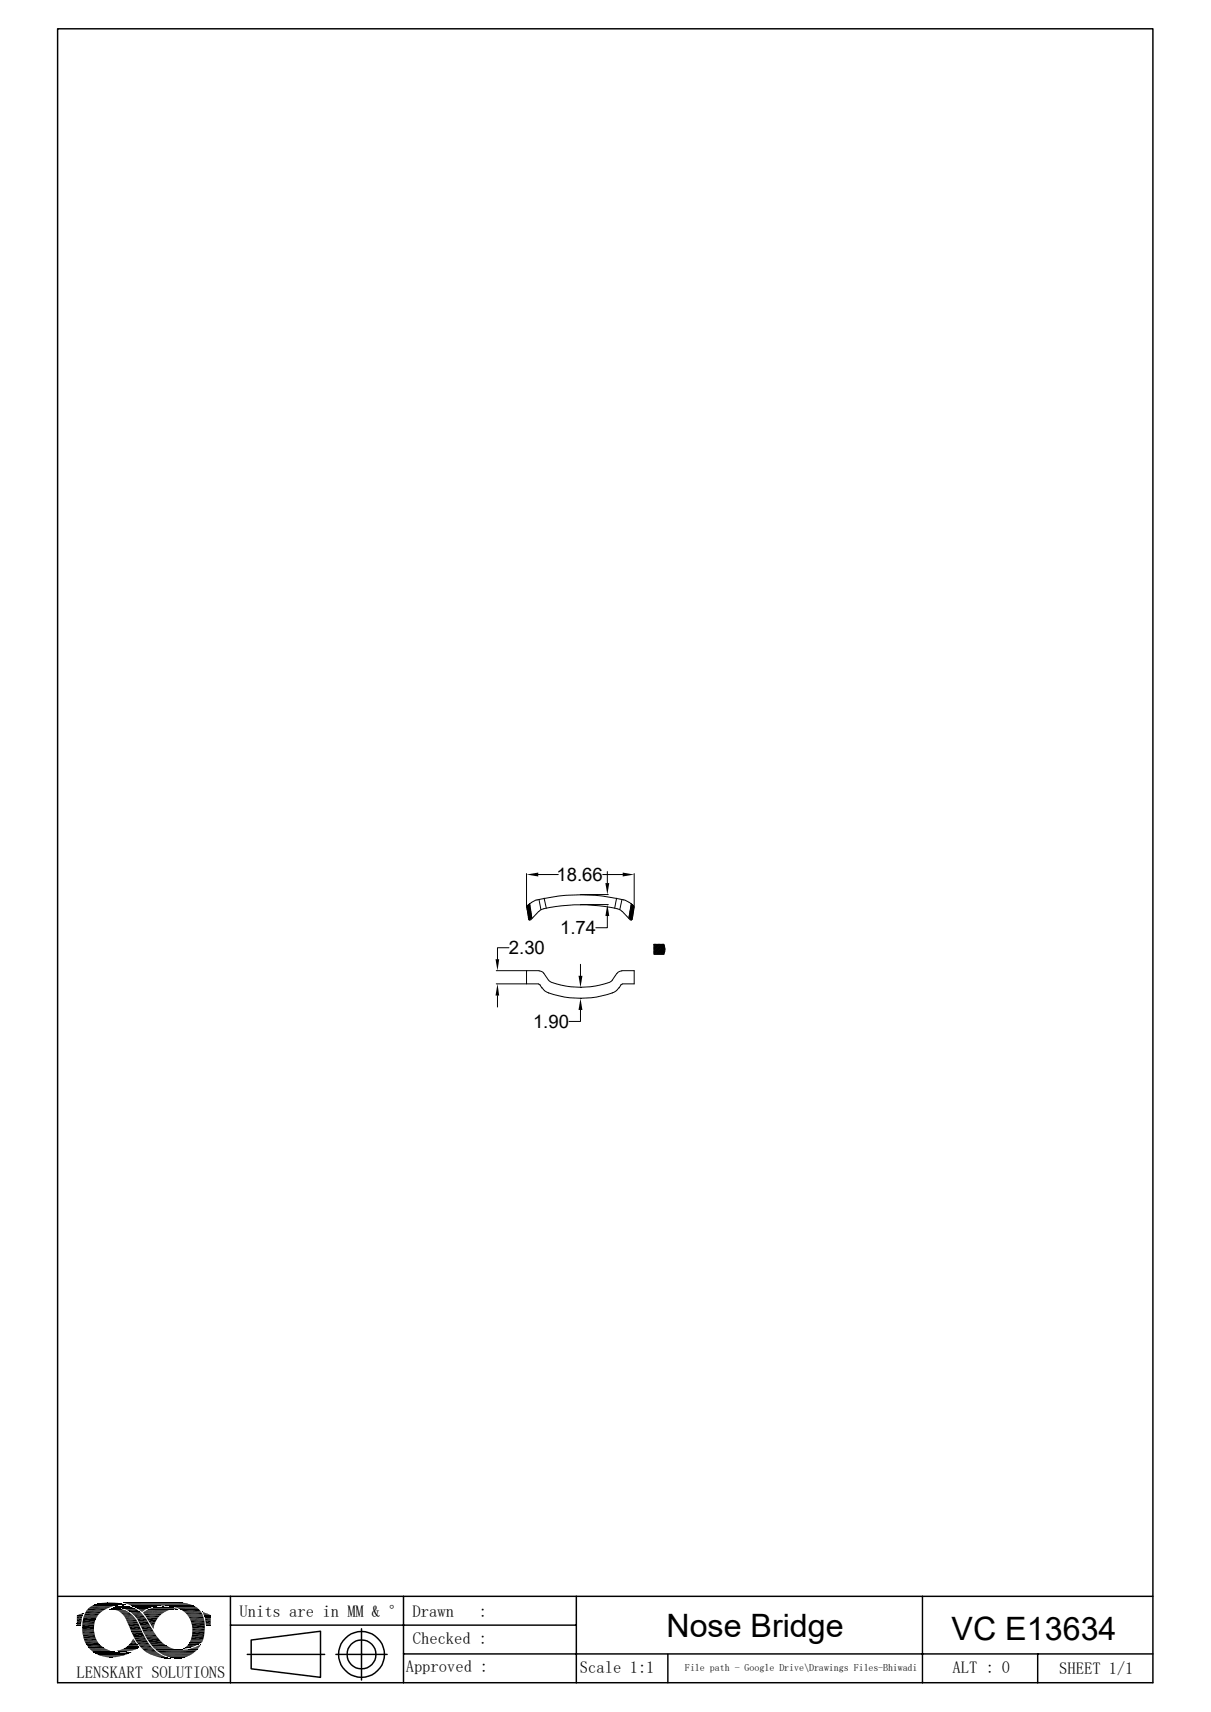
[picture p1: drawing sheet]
<svg xmlns="http://www.w3.org/2000/svg" width="210mm" height="297mm" viewBox="0 0 210 297" stroke-linecap="round" stroke-linejoin="round" font-family="sans-serif">
<g fill="none" stroke="#000" stroke-width=".17">
<path d="M91.3 151.6v5.7M91.4 157.2v.2l.3 2.1 .1 .1h.2M91.9 156.8l-.5 .6M91.9 156.8l.3 2.5M91.9 157.1l-.5 .5M91.9 157.2l-.5 .6M91.9 157.4l-.5 .5M92 157.6l-.5 .6M92 157.8l-.5 .5M92 158l-.5 .5M92.1 158.2l-.5 .6M92.1 158.4l-.5 .5"/>
<path d="M92.2 158.6l-.6 .5M92.2 158.8l-.5 .5M92.2 159l-.5 .5M92.2 159.2l-.4 .4M93.3 151.7h3.5M93.4 158.1l-1.4 1.5M93.5 158.1l.1-.2a16.6 16.6 0 0 1 6-.9 27.1 27.1 0 0 1 7.9 .8l.4 .3M93.5 156l.3 1.8M94.4 155.8l.3 1.8M100.7 155.2h4.8M100.7 156.9h4.8M104.5 151.7h3.5"/>
<path d="M105.3 158.9v2.1h-2M105.3 151.2v2M106.9 155.8l-.3 1.8M107.9 156l-.4 1.8M107.9 158.1l1.4 1.5M108.2 156.1l.9 .4M108.2 156.1a31.9 31.9 0 0 0-15.5 .2l-1.3 .8M109.1 159.2l.4 .4M109.1 159l.5 .5M109.1 158.8l.6 .5M109.1 156.5l.8 .6M109.2 158.6l.5 .5"/>
<path d="M109.2 158.4l.5 .5M109.2 158.2l.6 .5M109.3 158l.5 .5M109.3 157.8l.5 .5M109.3 157.6l.6 .6M109.3 157.4l.6 .5M109.4 157.2l.5 .6M109.4 157.1l.5 .5M109.5 156.8l.5 .6M109.5 156.8l-.4 2.5M109.6 159.5l-.1 .1h-.2M109.9 157.2v.2"/>
<path d="M110 157.4l-.4 2.1M110 151.6v5.7M86.1 168.4h7.4M86.1 170.7h7.3M86.3 172.7v2M88.3 164.4h-2v2M91.3 168.4v2.3M93.4 170.7l.2 .2 .4 .5M93.5 168.4l.7 .3 .9 1.4M94 171.4a1.84 1.84 0 0 0 1.2 .9M95.1 172.3a17 17 0 0 0 11.1 0M95.2 170.1l.4 .3"/>
<path d="M95.7 170.4a15.2 15.2 0 0 0 10 0M100.7 175.2v2h-2M100.7 167.3v2M100.7 171.3h.1M100.7 173.2h.1M107 168.9l-.9 1.3-.4 .2M107.3 171.4a1.84 1.84 0 0 1-1.1 .9M107.8 168.4l-.4 .2-.4 .3M107.8 168.4h2.2v2.3h-2.1M107.9 170.7l-.2 .2-.3 .5M113.5 163.8l-.1 .1M113.7 163.8l-.3 .3"/>
<path d="M114 163.8l-.6 .6M114.2 163.8l-.8 .8M114.4 163.8l-1 1M114.6 163.8l-1.2 1.3M114.9 163.8l-1.5 1.5M115.1 163.8l-1.7 1.7M115.1 163.9l.2 .8-.2 .9M115.1 163.8h-1.7v1.8h1.7M115.2 164l-1.6 1.6M115.2 164.1l-1.4 1.5M115.2 165.2l-.3 .4M115.3 164.3l-1.3 1.3"/>
<path d="M115.3 164.5l-1 1.1M115.3 164.7l-.8 .9M115.3 165l-.6 .6M14.7 279.9h2.6M15 279.4h3M15.3 279h3.5M15.7 278.7h3.9M15.9 278.6h4M16 278.6h4.2M16 278.5h4.4M16.2 278.5h4.3M16.3 278.4h5.5"/>
<path d="M16.4 278.4h5.4M16.5 278.3h5.1M16.7 278.3h4.7M16.9 278.2h4.3M17.1 278.2h3.9M17.5 278.1h3M17.6 278.1h2.9M19 279.2h2.1M19.1 279.2h2.2M19.7 278.8l3.3 .1M19.8 278.8h3M19.8 278.8h2.9"/>
<path d="M19.9 278.7h2.7M20.2 278.7h2.2M20.6 279h2.7M21.3 279h2M21.3 279.1h2.4M21.3 278h10.3M21.4 278.1h10.5M21.5 278.1h11M21.8 278h7.4M21.8 278.2h10.8M21.8 278.4h-5.6M22 278.3h10.9"/>
<path d="M22.2 278.3h10.8M22.3 278.4h10.9M22.5 278.4h10.8M22.6 278.5h11M22.8 278.6h10.8M22.8 278.6h5.1M22.9 278.6h4.4M23 278.7h4.2M23.2 278.8h3.3M23.4 278.8h2.8M23.5 278.9h2.5M23.7 279h2.1"/>
<path d="M24.8 279.8h3.7M24.8 279.8h3.5M24.8 279.9h3.4M24.9 279.7h3.8M25 279.6h3.7M25.1 279.5h4M25.4 279.4h3.8M25.4 279.3h4.2M25.7 279.2h4.2M26 279.1h4.8M26.2 279h4.4M26.2 279h4.2"/>
<path d="M26.6 278.9h3.5M26.8 278.9h3.1M27.1 278.8h2.6M27.3 278.8h2.2M28.7 278.6h5M29.3 278.6h4.4M29.4 278.7h4.5M30.1 278.8h4M30.4 278.9h3.8M30.7 279h3.7M30.8 279.2h-5M31 279.1h3.5"/>
<path d="M31.2 279.2h3.3M31.9 279.7h3M32.1 279.8h2.9M14.3 282.3h2M14.3 282.8h2M14.3 283h2M14.3 283.1h2M14.3 283.5h2.1M14.4 281h2.2M14.5 280.5h2.3M14.5 284.2h2.1M14.6 284.7h2.3"/>
<path d="M15 285.3h2.3M15.3 285.8h2.7M15.4 285.9h2.6M15.4 285.9h2.8M15.5 286h2.8M15.6 286.1h3M15.7 286.3h3.3M15.9 286.4h3.1M15.9 286.4h3.6M16 286.6h3.9M16.2 286.6h3.7M16.2 286.6h4.2"/>
<path d="M16.3 286.7h4.4M16.3 286.7h5.2M16.3 286.8h6.3M16.6 286.9h5.8M16.6 286.9h5.7M16.7 287h5.5M16.9 287h5M17 287.1h4.8M17.1 287.1h4.6M17.1 287.2h4.5M17.4 287.3h4M17.7 287.3h3.2"/>
<path d="M17.9 287.4h2.8M20.2 286.4h2.7M20.2 286.4h2.5M20.5 286.3h2.6M20.7 286.2h2.8M21.1 286.2h2.5M21.2 286.1h2.6M21.5 285.9h2.5M21.5 286h2.3M21.8 285.8h2.3M21.9 285.7h2.2M22 285.7h2"/>
<path d="M22 285.6h2M24.1 285.8h-2.3M25.1 280.2h2.7M25.4 280.6h2M25.4 286.8h2.1M26.1 285.2h2.4M26.3 285.5h2.6M26.4 285.6h2.7M26.5 285.7h2.8M26.5 285.8h3.1M26.7 285.9h3.1M26.8 286h3.3"/>
<path d="M26.8 286.1h3.4M26.9 286.1h3.6M27 286.2h4.1M27.1 286.2h4.6M27.1 286.3h7.1M27.1 286.3h7M27.6 286.7h6.1M27.8 286.9h5.7M27.9 286.9h5.5M28 287h5.3M28.2 287.1h5M28.5 287.2h4.4"/>
<path d="M28.8 287.3h3.9M29 287.5h3.4M29.5 287.5h2.6M29.6 287.6h2.4M31.7 286.2h2.5M32.4 280.1h2.7M32.5 280.2h2.7M32.6 280.3h2.6M32.6 280.4h2.6M32.7 280.5h2.6M32.8 285h2.1M32.8 285.1h2"/>
<path d="M32.9 285h2.1M32.9 280.9h2.5M32.9 284.9h2.2M32.9 284.9h2.1M32.9 284.8h2.2M33 284.7h2.1M33 284.6h2.2M33.1 284.5h2.1M33.1 284.6h2.1M33.1 281.5h2.4M33.2 283.9h2.2M33.4 282.5h2.1"/>
</g>
<g fill="#000">
<path d="M91.3 151.7l2-.3v.7zM105 153.2h.7l-.4 2zM105.3 156.9l.4 2h-.7zM108 151.4l2 .3-2 .4zM86.3 170.7l.3 2h-.7zM85.9 166.4h.7l-.3 2zM100.3 169.3h.7l-.3 2zM100.7 173.2l.3 2h-.7zM14.3 279.9h.1zM13.8 280l.5-.1 .1 .1zM14.3 279.9h.1v.1zM14.4 279.9l.1-.1z"/>
<path d="M18.3 278h1.6zM18.7 278h1.2zM19.1 279.1h1.9zM19.2 279.1h1.8zM19.2 279.1h1.7zM19.4 279.1h1.5zM19.5 279.1h1zM19.4 279.1h1.2zM19.5 279.1h1.1zM19.6 279.1h.9zM19.6 279.2l1.9 .1zM19.7 278.8h.2z"/>
<path d="M19.6 279.1h.8zM19.8 279.1h.6zM20 279.3l1.7 .1zM19.8 279.1h.4zM20.1 279l.1 .1zM20.2 279.4h1.6zM20.4 279.4l1.7 .2h-1.4zM20.4 279.4h1.4l.3 .2zM20.5 278.7h1.8zM20.5 278.7h1.7zM20.6 278.6l1.6 .1zM20.7 279.6l1.7 .1h-1.5z"/>
<path d="M20.7 279.6h1.4l.3 .1zM20.6 278.6h1.4zM20.9 278.6h1.1zM20.9 279.7l1.6 .1zM21 279.8l1.7 .2h-1.4zM21 279.8h1.5l.2 .2zM21.2 278.6h.3zM20.9 278.6h.8zM21.2 278.6h.5zM21.5 278.4h.3zM21.8 279.2h1.9zM22.4 279.6h1.9z"/>
<path d="M22.5 279.6h1.8zM22.5 279.6l1.8 .1zM22.6 279.7l2 .2h-1.7zM22.6 279.7h1.7l.3 .2zM22.9 279.9l1.9 .2h-1.7zM22.9 279.9h1.7l.2 .2zM23.7 279l1.9 .1zM23.8 279.1h1.8zM23.8 279.1h1.6zM24 279.1h1.4zM24 279.1l1.3 .1zM24 279.2l1 .2h-.7z"/>
<path d="M24 279.2h1.3l-.3 .2zM24.3 279.4l.6 .1zM24.3 279.4h.7zM24.4 279.5l.3 .1zM24.4 279.5h.5zM24.6 279.6v.1zM24.6 279.6h.1zM27.5 278.8h2zM27.5 278.8h1.9zM28.2 278.8h1.2zM28.2 278.8h.7zM30.4 279.2h.4z"/>
<path d="M30.4 279.2h.5zM30.7 279.2h.2zM30.9 278h.2zM35.1 279.7h.2zM35.1 279.7l.5 .1h-.4zM35.1 279.7l.5 .1zM35.2 279.8l.8 .2h-.7zM35.2 279.8l.8 .2zM35.3 280l1 .1h-1zM35.3 280h.7l.3 .1zM13.3 280.2h1.1zM13.3 280.2l1 .1z"/>
<path d="M13.3 280.3l1 .1h-1zM13.3 280.3h1v.1zM13.3 280.4l.9 .4h-.9zM13.3 280.4h1l-.1 .4zM13.3 280.8h.9zM13.3 280.8l.8 .5h-.8zM13.3 280.8h.9l-.1 .5zM13.3 281.3l.8 .4h-.8zM13.3 281.3h.8v.4zM13.3 281.7h.8zM13.3 281.7l.8 .2h-.8zM13.3 281.7h.8v.2z"/>
<path d="M13.3 281.9h.8zM13.3 281.9l.8 .1zM13.4 280.2h1zM13.7 280.1l.7 .1zM13.7 280.1h.7zM13.8 280h.6zM14.3 282.3l2 .4h-2zM14.3 282.3h2v.4zM18.3 287.4l1.9 .1zM18.3 287.4h1.9zM18.4 287.5h1.1zM18.4 287.5h1.8z"/>
<path d="M18.9 287.5h.6zM19 287.5h.5zM20.4 286.4l1.9 .1zM20.4 286.4h2zM20.6 286.5h1.5zM20.6 286.5h1.7zM20.7 286.5h1.1zM20.7 286.5h1.4zM21 286.5h.6zM21 286.5h.8zM21.3 280l1.7 .2h-1.6zM21.3 280h1.4l.3 .2z"/>
<path d="M21.3 286.5h.3zM21.4 286.5h.2zM21.4 280.2l1.8 .3h-1.6zM21.4 280.2h1.6l.2 .3zM21.6 280.5h1.6zM21.6 280.5l1.8 .2h-1.7zM21.6 280.5h1.6l.2 .2zM21.7 280.7l1.8 .1h-1.7zM21.7 280.7h1.7l.1 .1zM21.8 280.8l1.8 .2h-1.7zM21.8 280.8h1.7l.1 .2zM21.9 281l1.8 .1z"/>
<path d="M21.9 281.1l1.9 .2h-1.8zM21.9 281.1h1.8l.1 .2zM21.5 286.7h1.1zM21.9 286.7h.7zM22 281.3l1.8 .1zM22 286.7h.6zM22.1 281.4l1.9 .3h-1.8zM22.1 281.4h1.7l.2 .3zM22.1 285.6l1.9 .1zM22.1 285.6h1.9zM22.2 281.7l2 .5h-1.8zM22.2 281.7h1.8l.2 .5z"/>
<path d="M22.2 285.5l1.8 .1zM22.2 285.5h1.7zM22.2 286.7h.5zM22.3 286.7h.4zM22.4 286.7h.3zM22.4 282.2l2.1 .5h-1.9zM22.4 282.2h1.8l.3 .5zM22.4 285.3h1.4zM22.4 285.3l1.5 .2h-1.7zM22.4 285.3h1.4l.1 .2zM22.6 286.6h.2zM22.6 282.7l1.9 .1z"/>
<path d="M22.7 282.8l1.9 .1zM22.7 282.9l1.9 .1zM22.7 285l1.1 .3h-1.4zM22.7 285h.9l.2 .3zM22.7 283h1.9zM22.7 284.9l.9 .1zM22.8 283l1.9 .2h-1.9zM22.8 283h1.8l.1 .2zM22.8 283.2l2.3 .9h-1.9zM22.8 283.2h1.9l.4 .9zM22.9 284.7l.6 .2h-.8zM22.9 284.7h.5l.1 .2z"/>
<path d="M22.6 286.6h.3zM22.9 284.6l.5 .1h-.5zM22.9 284.6h.4l.1 .1zM23 284.4h.2zM23 284.4l.3 .2h-.4zM23 284.4l.3 .2zM23.1 284.4h.1zM23.1 280.1l1.8 .2h-1.5zM23.1 280.1h1.7l.1 .2zM23.4 280.3l1.8 .4h-1.6zM23.4 280.3h1.5l.3 .4zM23.6 280.7l1.7 .1z"/>
<path d="M23.7 280.8l1.9 .4h-1.6zM23.7 280.8h1.6l.3 .4zM24 281.2l1.6 .1zM24 281.3l2 .7h-1.7zM24 281.3h1.6l.4 .7zM24.3 282l1.8 .2h-1.7zM24.3 282h1.7l.1 .2zM24.4 282.2l2 .5h-1.7zM24.4 282.2h1.7l.3 .5zM24.7 282.7l1.9 .3h-1.8zM24.7 282.7h1.7l.2 .3zM24.8 283l1.9 .2h-1.8z"/>
<path d="M24.8 283h1.8l.1 .2zM24.9 283.2h1.8zM24.9 283.2l1.9 .1zM24.9 283.3h1.9zM25 283.3l1.9 .1zM25 283.4l2 .1h-1.9zM25 283.4h1.9l.1 .1zM25.1 283.5l1.9 .1zM25.4 280.6l2 .1zM25.4 280.7l1.7 .4h-1.4zM25.4 280.7h2l-.3 .4zM25.5 284.4l2.5 .5h-2.1z"/>
<path d="M25.5 284.4h2.1l.4 .5zM25.7 281.1l1.2 .4h-.9zM25.7 281.1h1.4l-.2 .4zM25.8 286.9l2 .1h-1.7zM25.8 286.9h1.7l.3 .1zM26 281.5l.9 .1zM26 281.6l.8 .3h-.6zM26 281.6h.9l-.1 .3zM26.1 287l2 .2h-1.5zM26.1 287h1.7l.3 .2zM26.2 281.9l.5 .2h-.4zM26.2 281.9h.6l-.1 .2z"/>
<path d="M26.3 282.1l.4 .1h-.3zM26.3 282.1h.4v.1zM26.4 282.2l.2 .3zM26.4 282.2h.3l-.1 .3zM26.5 282.5l.1 .1zM26.6 287.2l1.7 .1zM26.8 287.3l1.9 .2h-1.2zM26.8 287.3h1.5l.4 .2zM27.5 287.5h1.3zM27.6 287.5l1.4 .1zM28 287.6h1.1zM28.1 287.6l1.1 .1z"/>
<path d="M28.2 287.7h1.1zM28.5 287.7h.9zM28.6 287.7h.9zM29 287.7h.5zM29.2 287.7h.3zM29.3 287.7h.2zM29.6 287.5l2 .2zM30.2 287.7h1.3zM30.2 287.7h1.4zM30.4 287.7h.9zM30.4 287.7h1.1zM30.5 287.7h.5z"/>
<path d="M30.5 287.7h.8zM30.7 287.7h.3zM31.8 286h.2zM31.8 286h.1zM31.8 286h.4zM31.9 286h.4zM32.1 285.8h.8zM32.1 285.8h.9zM31.9 286l.2-.2 .2 .2zM32.1 285.8h.8l-.6 .2zM32.1 285.8h1zM32.2 285.8h.9z"/>
<path d="M32.3 286.2h1.9zM32.2 285.8l.2-.2 .7 .2zM32.4 285.6h1.3l-.6 .2zM32.5 285.5l1.2 .1zM32.5 285.5h1.3zM32.6 286.1h1.6zM32.7 285.2l1.1 .3h-1.3zM32.7 285.2h1.8l-.7 .3zM32.7 286.1h1.5zM32.7 285.2h1.8zM32.8 285l2 .1zM32.8 285.1l1.7 .1h-1.8z"/>
<path d="M32.8 285.1h2l-.3 .1zM32.8 286.1h1.5zM33.1 286h1.3zM33.2 281.6l2.3 .5h-2.2zM33.2 281.6h2.3v.5zM33.2 284l2 .5h-2.1zM33.2 284h2.1l-.1 .5zM33.2 286h1.2zM33.4 283l2 .5h-2.1zM33.4 283h2.1l-.1 .5zM33.4 285.9h1zM33.6 285.8h.9z"/>
<path d="M33.7 285.8h.8zM33.9 285.7h.6zM34.1 285.7h.5zM34.1 285.7l.3-.2 .2 .2zM34.4 285.5h.3l-.1 .2zM34.4 285.5l.3-.1v.1zM34.7 285.4v.1zM34.7 285.4l.1-.1zM35.3 280.1l1.1 .1zM35.3 280.2h1.2zM35.3 280.2l1.2 .1zM35.4 280.3l1.1 .1h-1.1z"/>
<path d="M35.4 280.3h1.1v.1zM35.4 280.4h1.1zM35.5 280.4l1 .2h-1zM35.5 280.4h1v.2zM35.5 280.6h1zM35.5 280.6l1 .1zM35.6 280.7l.9 .1zM35.6 280.8l.9 .3h-.9zM35.6 280.8h.9v.3zM35.6 281.1h.9zM35.6 281.1l.9 .5h-.8zM35.6 281.1h.9v.5z"/>
<path d="M35.7 281.6l.8 .2h-.8zM35.7 281.6h.8v.2zM35.7 281.8l.8 .2h-.8zM35.7 281.8h.8v.2zM35.7 282h.8zM35.7 282l.8 .1zM35.8 282.1h.7zM35.9 282.1h.6zM36 282.1h.5zM36.4 282.1h.1z"/>
</g>
<g fill="none" stroke="#000" stroke-width=".25">
<path d="M10 5h189.9v286.9h-189.9zM10 276.9h189.9M14.7 279.7h2.9M40 276.9v15M70 276.9v15M99.9 276.9v15M160 276.9v15M14.3 281.7h2.1M14.3 283.3h2.1M14.7 284.9h2.4M15 285.5h2.6M24.6 286.1h2.2"/>
<path d="M24.9 280.1h3.2M25.1 283.8h2.1M25.3 284h2.1M26.1 285.4h2.7M27.2 286.5h6.8M33.1 281.3h2.4M33.4 282.7h2.1M40 281.9h59.9M42.9 287h13.4M43.6 284.5l12-1.5v8l-12-1.5zM58.3 287h8.8M62.7 282.6v8.9"/>
<path d="M70 286.9h129.9M115.8 287v4.9M180 286.9v5"/>
<circle cx="62.7" cy="287" r="2.51"/>
<circle cx="62.7" cy="287" r="4"/>
</g>
<g fill="none" stroke="#000" stroke-width=".21">
<path d="M14.9 279.5h3M15.5 278.8h3.9M32.2 279.9h2.9M14.3 281.5h2.1M14.5 280.4h2.5M15.2 285.7h2.7M24 285.4h2.1M24.4 285.9h2.1M24.9 286.4h2.1M25.1 286.6h2.2M25.4 284.2h2.2M33 281.1h2.4"/>
<path d="M33.4 282.9h2.1"/>
</g>
<path d="M15.1 279.2h3.5M21.9 279.4h2.3M31.4 279.4h3.4M14.4 284h2.2M14.6 280.1h2.7M23.2 284.2h2.1M25.9 285h2.5M33.3 283.7h2.1" fill="none" stroke="#000" stroke-width=".34"/>
<path d="M14.4 283.7h2.1M14.8 285.2h2.5M23.4 284.5h2.1M23.6 284.8h2.1M23.8 285.1h2.1M24.2 285.6h2.1M25.2 280.4h2.6M32.7 280.6h2.6" fill="none" stroke="#000" stroke-width=".3"/>
<path d="M14.3 282.1h2M14.4 280.8h2.4M33.3 282.3h2.2" fill="none" stroke="#000" stroke-width=".42"/>
<path d="M14.3 281.2h2.3M14.5 284.5h2.3" fill="none" stroke="#000" stroke-width=".38"/>
<g font-size="5.6">
<text x="115.6" y="283.9">Nose Bridge</text>
<text x="165" y="284.5">VC E13634</text>
</g>
<g font-size="3.2">
<text x="96.5" y="152.9">18.66</text>
<text x="88.3" y="165.5">2.30</text>
<text x="97.2" y="162.1">1.74</text>
<text x="92.5" y="178.3">1.90</text>
</g>
<g font-size="2.9">
<text x="41.5" y="280.6">Units are in MM &amp; °</text>
<text x="71.5" y="280.6">Drawn</text>
<text x="83" y="280.6">:</text>
<text x="71.6" y="285.2">Checked :</text>
<text x="13.3" y="291.1">LENSKART SOLUTIONS</text>
<text x="70.4" y="290.1">Approved :</text>
<text x="100.6" y="290.3">Scale 1:1</text>
<text x="165.2" y="290.3">ALT : 0</text>
<text x="183.7" y="290.4">SHEET 1/1</text>
</g>
<text font-size="1.7" x="118.8" y="289.9">File path - Google Drive\Drawings Files-Bhiwadi</text>
</svg>
